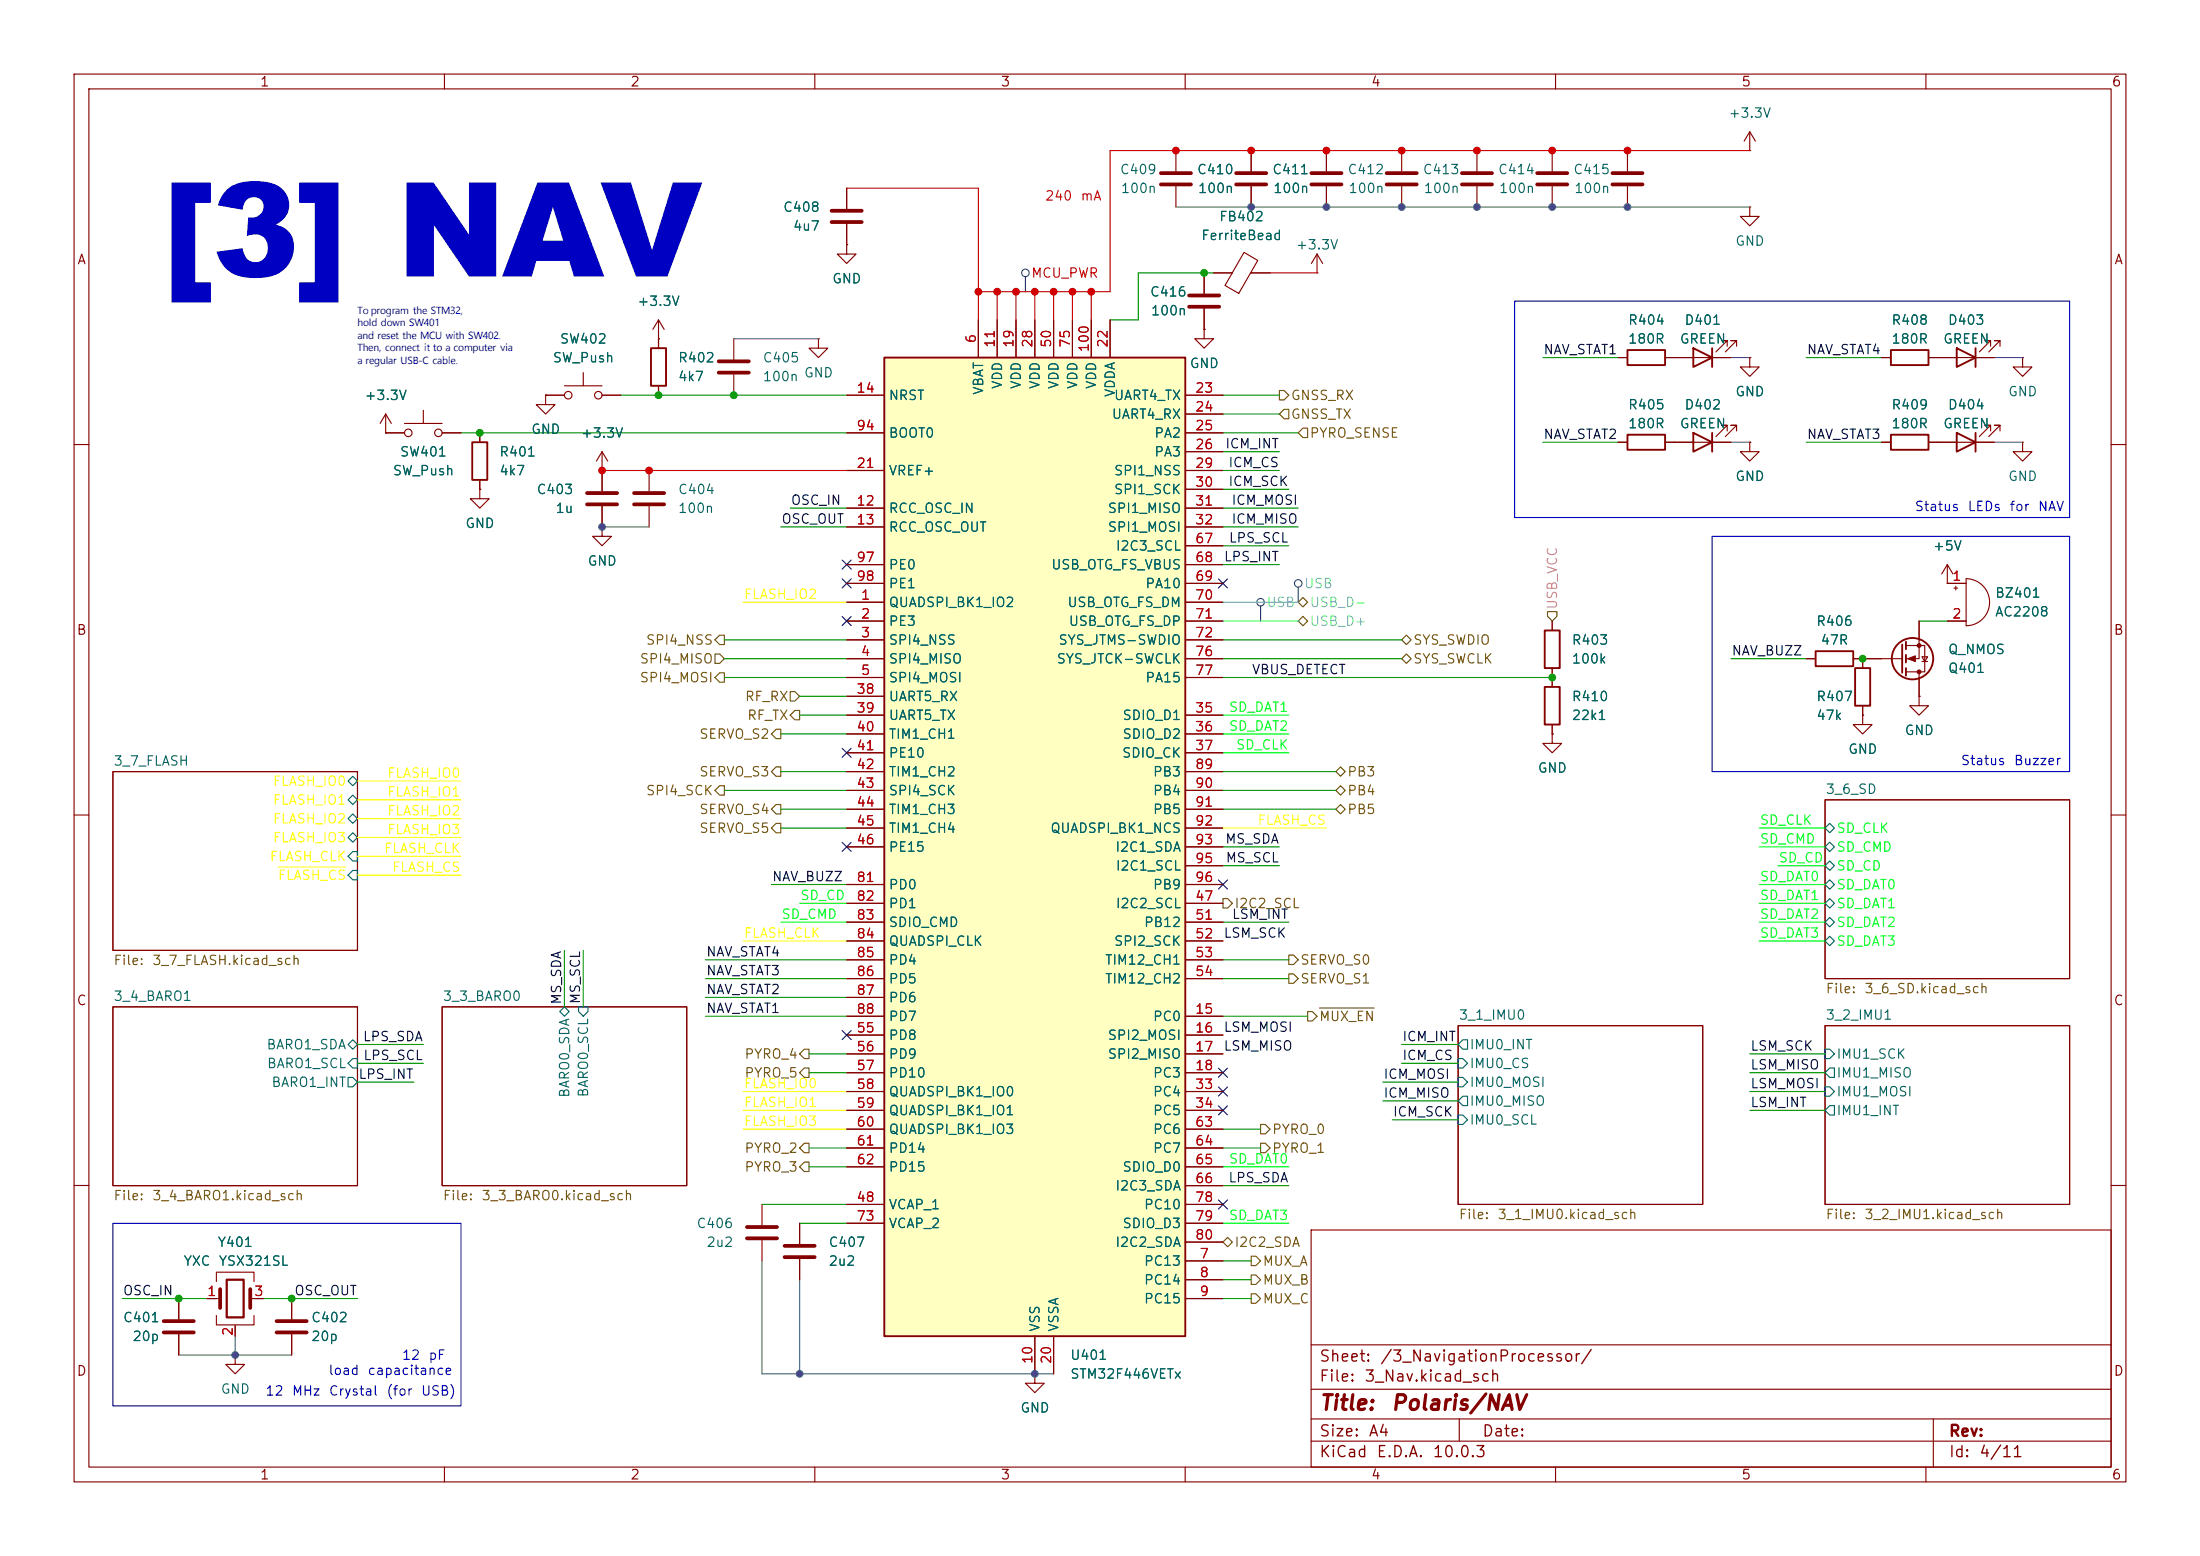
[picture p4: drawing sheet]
<svg xmlns="http://www.w3.org/2000/svg" width="297mm" height="210mm" viewBox="0 0 297 210" stroke-linecap="round" stroke-linejoin="round" font-family="sans-serif">
<g fill="none" stroke="#840000" stroke-width=".15">
<path d="M10 10h277v190h-277zM12 12h273v186h-273zM60 10v2M110 10v2M160 10v2M210 10v2M236.2 17.8l.8 1.3M236.2 17.8l-.7 1.3M236.2 17.8v2.5M260 10v2M114.3 33v1.3h-1.3l1.3 1.3 1.3-1.3h-1.3M114.3 33h.1"/>
<path d="M114.3 25.4v2.8M114.3 30.2v2.8M158.7 20.3v2.8M158.7 25.1v2.8M162.6 36.8v2.8M177.8 36.8h.1M177.8 34.3l.8 1.3M177.8 34.3l-.8 1.3M177.8 34.3v2.5M179.1 20.3v2.8M179.1 25.1v2.8M189.2 20.3v2.8"/>
<path d="M189.2 25.1v2.8M209.5 20.3v2.8M209.5 25.1v2.8M219.7 20.3v2.8M219.7 25.1v2.8M236.2 20.3h.1M236.2 27.9v1.3h-1.3l1.3 1.3 1.3-1.3h-1.3M236.2 27.9h.1M52.1 58.4h.1M52.1 58.4h2.5M52.1 55.9l-.8 1.3M52.1 55.9l.7 1.3"/>
<path d="M52.1 55.9v2.5M54.6 57.2h5.1M57.1 55.4v1.8M59.7 58.4h2.5M64.8 58.4v1.3M73.7 53.3v1.3h1.2l-1.2 1.3-1.3-1.3h1.3M73.7 53.3h.1M73.7 53.3h2.5M76.2 52.1h5.1M78.7 50.3v1.8M81.3 53.3h2.5M88.9 45.7h.1"/>
<path d="M88.9 43.2l-.8 1.3M88.9 43.2l.8 1.3M88.9 43.2v3.8M88.9 52.1v1.2M99.1 45.7v2.8M99.1 50.5v2.8M110.5 45.7v1.3h1.3l-1.3 1.3-1.3-1.3h1.3M110.5 45.7h.1M162.6 44.5v1.2h-1.3l1.3 1.3 1.2-1.3h-1.2M162.6 44.5h.1M162.6 41.7v2.8M218.4 59.7h1.3"/>
<path d="M218.4 48.3h1.3M224.8 59.7h8.9M224.8 48.3h8.9M233.2 58.2v-.8h-.8h.8l-1.6 1.5M233.2 46.7v-.7h-.8h.8l-1.6 1.5M234.4 58.2v-.8h-.7h.7l-1.5 1.5M234.4 46.7v-.7h-.7h.7l-1.5 1.5M236.2 59.7v1.3h1.3l-1.3 1.2-1.3-1.2h1.3M236.2 59.7h.1M254 59.7h1.3M254 48.3h1.3M260.3 59.7h8.9"/>
<path d="M260.3 48.3h8.9M268.7 58.2v-.8h-.7h.7l-1.5 1.5M268.7 46.7v-.7h-.7h.7l-1.5 1.5M270 58.2v-.8h-.8h.8l-1.5 1.5M270 46.7v-.7h-.8h.8l-1.5 1.5M273 59.7v1.3h1.3l-1.3 1.2-1.2-1.2h1.2M273 59.7h.1M273 48.3v1.2h1.3l-1.3 1.3-1.2-1.3h1.2M273 48.3h.1M10 60h2M64.8 66v1.3h1.2l-1.2 1.3-1.3-1.3h1.3M64.8 66h.1"/>
<path d="M64.8 64.8v1.2M81.3 63.5h.1M81.3 71.1v1.3h1.2l-1.2 1.3-1.3-1.3h1.3M81.3 71.1h.1M81.3 61l-.8 1.2M81.3 61l.7 1.2M81.3 61v5.3M81.3 68.3v2.8M87.6 63.5v2.8M87.6 68.3v2.8M262.9 78.7h.1M262.9 76.2l-.8 1.3"/>
<path d="M262.9 76.2l.8 1.3M262.9 76.2v2.5M285 60h2M209.5 83.8v1.3M209.5 90.2v2.5M209.5 97.8v1.3M243.8 88.9h1.3M250.2 88.9h1.3v1.3M251.5 96.5v1.3h1.2l-1.2 1.3-1.3-1.3h1.3M251.5 96.5h.1M251.5 95.3v1.2M259.1 94v1.3h1.2l-1.2 1.2-1.3-1.2h1.3"/>
<path d="M259.1 94h.1M10 110h2M15.2 104.1h33.1v24.2h-33.1zM246.4 108h33v24.1h-33zM285 110h2M15.2 135.9h33.1v24.1h-33.1zM59.7 135.9h33v24.1h-33zM196.8 138.4h33.1v24.2h-33.1zM246.4 138.4h33v24.2h-33zM10 160h2M27.9 175.3h1.8M29.2 173v-1.3h5.1v1.3"/>
<path d="M29.2 177.5v1.3h5.1v-1.3M31.7 178.8v1.5M33.8 175.3h1.8M102.9 162.6v2.8M102.9 167.4v2.8M107.9 165.1v2.8M107.9 169.9v2.8M177 166h108v32h-108zM285 160h2M60 198v2M110 198v2M139.7 185.4v1.3h1.3l-1.3 1.3-1.3-1.3h1.3"/>
<path d="M139.7 185.4h.1M160 198v2M177 194.5h108M177 191.5h108M177 187.5h108M177 181.5h108M197 191.5v3M210 198v2M260 198v2M261 191.5v6.5"/>
<circle cx="55.1" cy="58.4" r=".51"/>
<circle cx="59.2" cy="58.4" r=".51"/>
<circle cx="76.7" cy="53.3" r=".51"/>
<circle cx="80.8" cy="53.3" r=".51"/>
</g>
<g fill="none" stroke="#006464" stroke-width=".15">
<path d="M47 110.5l.6-.6 .7 .6-.7 .6zM47 105.4l.6-.6 .7 .6-.7 .6zM47 108l.6-.7 .7 .7-.7 .6zM47 113l.6-.6 .7 .6-.7 .7zM47.6 117.5h.7v1.2h-.7l-.6-.6zM47.6 114.9h.7v1.3h-.7l-.6-.6zM246.4 114.3l.6-.6 .6 .6-.6 .6zM246.4 116.8l.6-.6 .6 .6-.6 .7zM246.4 119.4l.6-.7 .6 .7-.6 .6zM247 111.1l.6 .7-.6 .6-.6-.6zM76.2 135.9l.6 .6-.6 .7-.6-.7zM78.1 135.9h1.3v.6l-.7 .7-.6-.7z"/>
<path d="M246.4 121.9l.6-.6 .6 .6-.6 .7zM246.4 124.5l.6-.7 .6 .7-.6 .6zM246.4 127l.6-.6 .6 .6-.6 .6zM47 141l.6-.7 .7 .7-.7 .6zM47 143.5l.6-.6h.7v1.2h-.7zM47 145.4h.6l.7 .7-.7 .6h-.6zM196.8 142.9h.7l.6 .6-.6 .6h-.7zM196.8 145.4h.7l.6 .7-.6 .6h-.7zM196.8 150.5h.7l.6 .6-.6 .7h-.7zM197.5 148h.6v1.2h-.6l-.7-.6zM197.5 140.3h.6v1.3h-.6l-.7-.6zM246.4 141.6h.6l.6 .6-.6 .7h-.6z"/>
<path d="M246.4 146.7h.6l.6 .6-.6 .7h-.6zM247 144.1h.6v1.3h-.6l-.6-.6zM247 149.2h.6v1.3h-.6l-.6-.6z"/>
</g>
<path d="M37.5 117h9.2" fill="none" stroke="#ff0" stroke-width=".15"/>
<g fill="none" stroke="#840000" stroke-width=".25">
<path d="M63.8 59.7h2v5.1h-2zM87.9 47h2v5.1h-2zM219.7 47.2h5.1v2.1h-5.1zM219.7 58.7h5.1v2h-5.1zM228.6 58.4l2.5 1.3-2.5 1.3zM228.6 47l2.5 1.3-2.5 1.2zM231.1 47v2.5M231.1 58.4v2.6M255.3 58.7h5v2h-5zM255.3 47.2h5v2.1h-5zM264.2 58.4l2.5 1.3-2.5 1.3zM264.2 47l2.5 1.3-2.5 1.2z"/>
<path d="M266.7 47v2.5M266.7 58.4v2.6M208.5 92.7h2.1v5.1h-2.1zM208.5 85.1h2.1v5.1h-2.1zM245.1 87.9h5.1v2h-5.1zM250.4 90.2h2.1v5.1h-2.1z"/>
</g>
<g fill="none" stroke="#840000" stroke-width=".51">
<path d="M112.3 28.4h4M112.3 30h4M156.7 23.4h4.1M156.7 24.9h4.1M160.5 39.9h4.1M177 23.4h4.1M177 24.9h4.1M187.2 23.4h4.1M187.2 24.9h4.1M207.5 23.4h4.1M207.5 24.9h4.1M217.7 23.4h4"/>
<path d="M217.7 24.9h4M97 48.8h4.1M97 50.3h4.1M160.5 41.4h4.1M79.2 66.5h4.1M79.2 68.1h4.1M85.6 66.5h4.1M85.6 68.1h4.1M29.7 174v2.5M33.8 174v2.5M100.8 165.6h4.1M100.8 167.1h4.1"/>
<path d="M105.9 168.1h4.1M105.9 169.7h4.1"/>
</g>
<path d="M30.6 172.7h2.3v5.1h-2.3z" fill="none" stroke="#840000" stroke-width=".3"/>
<path d="M119.4 48.3h40.6v132h-40.6z" fill="#ffffc2"/>
<g fill="none" stroke="#840000" stroke-width=".25">
<path d="M119.4 48.3h40.6v132h-40.6zM256.8 87v3.8M257.3 86.6v1M257.3 88.4v1M257.3 90.2v1"/>
<circle cx="258.2" cy="88.9" r="2.79"/>
</g>
<g fill="none" stroke="#840000" stroke-width=".15">
<path d="M114.3 33h.1M114.3 25.4v2.8M114.3 30.2v2.8M162.6 36.8v2.8M163.8 36.8h2.6M167.9 34.1l1.9 1.1-2.6 4.4-1.8-1.1zM168.9 36.8h2.5M168.9 20.3v2.8M168.9 25.1v2.8M179.1 20.3v2.8M179.1 25.1v2.8M199.4 20.3v2.8"/>
<path d="M199.4 25.1v2.8M52.1 58.4h.1M52.1 58.4h2.5M59.7 58.4h2.5M64.8 58.4v1.3M73.7 53.3h.1M73.7 53.3h2.5M81.3 53.3h2.5M88.9 45.7h.1M88.9 45.7v1.3M88.9 52.1v1.2M114.3 53.3h5.1"/>
<path d="M114.3 58.4h5.1M132.1 43.2v5.1M134.6 43.2v5.1M137.2 43.2v5.1M139.7 43.2v5.1M142.2 43.2v5.1M144.8 43.2v5.1M147.3 43.2v5.1M149.9 43.2v5.1M160 53.3h5.1M160 55.9h5.1M160 58.4h5.1"/>
<path d="M162.6 44.5h.1M162.6 41.7v2.8M218.4 59.7h1.3M218.4 48.3h1.3M224.8 59.7h3.8M224.8 48.3h3.8M231.1 59.7h2.6M231.1 48.3h2.6M236.2 48.3v1.2h1.3l-1.3 1.3-1.3-1.3h1.3M236.2 48.3h.1M236.2 59.7h.1M254 59.7h1.3"/>
<path d="M254 48.3h1.3M260.3 59.7h3.9M260.3 48.3h3.9M266.7 59.7h2.5M266.7 48.3h2.5M64.8 66h.1M64.8 64.8v1.2M81.3 63.5h.1M81.3 71.1h.1M81.3 63.5v2.8M81.3 68.3v2.8M114.3 68.6h5.1"/>
<path d="M114.3 71.1h5.1M114.3 63.5h5.1M114.3 76.2h5.1M114.3 78.7h5.1M160 68.6h5.1M160 71.1h5.1M160 63.5h5.1M160 61h5.1M160 66h5.1M160 73.7h5.1M160 76.2h5.1M160 78.7h5.1"/>
<path d="M262.9 78.7h.1M262.9 78.7h2.5M263.8 79.4h.5M264 79.1v.5M265.4 78.1a3.2 3.2 0 0 1 3.2 3.2 3.2 3.2 0 0 1-3.2 3.2zM114.3 81.3h5.1M114.3 83.8h5.1M114.3 86.4h5.1M114.3 88.9h5.1M114.3 91.4h5.1M114.3 96.5h5.1M114.3 99.1h5.1"/>
<path d="M114.3 94h5.1M160 81.3h5.1M160 83.8h5.1M160 86.4h5.1M160 88.9h5.1M160 91.4h5.1M160 96.5h5.1M160 99.1h5.1M209.5 99.1v1.2h1.3l-1.3 1.3-1.2-1.3h1.2M209.5 99.1h.1M209.5 83.8v1.3M209.5 90.2v2.5"/>
<path d="M209.5 97.8v1.3M243.8 88.9h1.3M250.2 88.9h6.6M251.5 96.5h.1M251.5 88.9v1.3M251.5 95.3v1.2M257.3 87.1h2.5v3.6h-2.5M259.1 83.8v5.1h-1.8M259.1 94h.1M259.1 90.7v3.3M259.5 88.6h.7l-.4 .7zM259.5 89.3h.7"/>
<path d="M262.9 83.8h2.5M114.3 101.6h5.1M114.3 104.1h5.1M114.3 106.7h5.1M114.3 109.2h5.1M114.3 111.8h5.1M114.3 114.3h5.1M114.3 119.4h5.1M160 101.6h5.1M160 104.1h5.1M160 106.7h5.1M160 109.2h5.1"/>
<path d="M160 111.8h5.1M160 114.3h5.1M160 119.4h5.1M160 116.8h5.1M114.3 137.2h5.1M114.3 139.7h5.1M114.3 121.9h5.1M114.3 124.5h5.1M114.3 127h5.1M114.3 129.5h5.1M114.3 132.1h5.1M114.3 134.6h5.1"/>
<path d="M160 137.2h5.1M160 139.7h5.1M160 121.9h5.1M160 124.5h5.1M160 127h5.1M160 129.5h5.1M160 132.1h5.1M114.3 142.2h5.1M114.3 144.8h5.1M114.3 147.3h5.1M114.3 149.9h5.1M114.3 152.4h5.1"/>
<path d="M114.3 154.9h5.1M114.3 157.5h5.1M160 142.2h5.1M160 144.8h5.1M160 147.3h5.1M160 149.9h5.1M160 152.4h5.1M160 154.9h5.1M160 157.5h5.1M24.1 175.3v2.8M27.9 175.3h1.3M31.7 179.1v1.2"/>
<path d="M34.3 175.3h1.3M39.4 175.3v2.8M107.9 165.1v2.8M107.9 169.9v2.8M114.3 162.6h5.1M114.3 165.1h5.1M160 170.2h5.1M160 172.7h5.1M160 175.3h5.1M160 162.6h5.1M160 160h5.1M160 165.1h5.1"/>
<path d="M160 167.6h5.1M24.1 180.1v2.8M31.7 182.9v1.3h1.3l-1.3 1.2-1.2-1.2h1.2M31.7 182.9h.1M39.4 180.1v2.8M139.7 185.4h.1M139.7 180.3v5.1M142.2 180.3v5.1"/>
</g>
<path d="M166.9 23.4h4M166.9 24.9h4M197.4 23.4h4M197.4 24.9h4M22.1 178.3h4.1M22.1 179.8h4.1M37.3 178.3h4.1M37.3 179.8h4.1" fill="none" stroke="#840000" stroke-width=".51"/>
<g fill="#840000" stroke="#840000" stroke-width=".15">
<path d="M257.6 88.9l1-.4v.8z"/>
<circle cx="259.1" cy="90.7" r=".25"/>
<circle cx="259.1" cy="87.1" r=".25"/>
</g>
<g fill="none" stroke="#484848" stroke-width=".15">
<path d="M138.4 37.3v2.1M175.3 79.2v2.1M170.2 81.8v2"/>
<circle cx="138.4" cy="36.8" r=".51"/>
<circle cx="175.3" cy="78.7" r=".51"/>
<circle cx="170.2" cy="81.3" r=".51"/>
</g>
<g fill="none" stroke="#725600" stroke-width=".15">
<path d="M172.7 52.7h.7l.6 .6-.6 .7h-.7zM173.4 55.2h.6v1.3h-.6l-.7-.6zM175.3 58.4l.6-.6h.6v1.3h-.6zM96.5 88.3h.7l.6 .6-.6 .6h-.7zM97.2 90.8h.6v1.3h-.6l-.7-.7zM97.2 85.7h.6v1.3h-.6l-.7-.6zM104.8 98.4h.6v1.3h-.6l-.7-.6zM106.7 93.3h.6l.6 .7-.6 .6h-.6zM107.3 95.9h.6v1.3h-.6l-.6-.7zM175.3 81.3l.6-.7 .6 .7-.6 .6zM175.3 83.8l.6-.6 .6 .6-.6 .7zM189.2 88.9l.7-.6 .6 .6-.6 .6z"/>
<path d="M189.2 86.4l.7-.7 .6 .7-.6 .6zM208.9 82.6h1.3v.6l-.7 .6-.6-.6zM97.2 106h.6v1.3h-.6l-.7-.6zM104.8 103.5h.6v1.3h-.6l-.7-.7zM104.8 108.6h.6v1.3h-.6l-.7-.7zM104.8 111.1h.6v1.3h-.6l-.7-.6zM180.3 106.7l.7-.7 .6 .7-.6 .6zM180.3 104.1l.7-.6 .6 .6-.6 .7zM181 108.6l.6 .6-.6 .7-.7-.7zM165.1 121.3h.6l.7 .6-.7 .7h-.6zM174 128.9h.6l.7 .6-.7 .7h-.6zM174 131.4h.6l.7 .7-.7 .6h-.6z"/>
<path d="M176.5 136.5h.7l.6 .7-.6 .6h-.7zM178.1 136.1h7.4M107.9 144.8l.7-.7h.6v1.3h-.6zM107.9 157.5l.7-.7h.6v1.3h-.6zM108.6 154.3h.6v1.3h-.6l-.7-.7zM108.6 141.6h.6v1.3h-.6l-.7-.7zM170.2 154.3h.6l.6 .6-.6 .7h-.6zM170.2 151.8h.6l.6 .6-.6 .6h-.6zM165.1 167.6l.6-.6 .7 .6-.7 .7zM168.9 169.5h.6l.7 .7-.7 .6h-.6zM168.9 174.6h.6l.7 .7-.7 .6h-.6zM168.9 172.1h.6l.7 .6-.7 .7h-.6z"/>
</g>
<g fill="none" stroke="#009600" stroke-width=".15">
<path d="M163.8 36.8h-10.1v6.4h-3.8M62.2 58.4h52.1M83.8 53.3h30.5M165.1 53.3h7.6M165.1 58.4h10.2M165.1 55.9h7.6M208.3 48.3h10.1M208.3 59.7h10.1M243.8 48.3h10.2M243.8 59.7h10.2M105.4 71.1h8.9M106.7 68.6h7.6"/>
<path d="M165.1 71.1h10.2M165.1 68.6h10.2M165.1 73.7h8.9M165.1 63.5h7.6M165.1 61h7.6M165.1 66h8.9M165.1 76.2h7.6M97.8 88.9h16.5M97.8 91.4h16.5M97.8 86.4h16.5M105.4 99.1h8.9M107.9 94h6.4"/>
<path d="M107.9 96.5h6.4M165.1 88.9h24.1M165.1 91.4h44.4M165.1 86.4h24.1M233.7 88.9h10.1M259.1 83.8h3.8M97.8 106.7h16.5M104.1 119.4h10.2M105.4 111.8h8.9M105.4 104.1h8.9M105.4 109.2h8.9M165.1 114.3h7.6"/>
<path d="M165.1 116.8h7.6M165.1 104.1h15.2M165.1 106.7h15.2M165.1 109.2h15.2M76.2 128.3v7.6M78.7 128.3v7.6M95.2 137.2h19.1M95.2 132.1h19.1M95.2 134.6h19.1M95.2 129.5h19.1M165.1 124.5h8.9M165.1 137.2h11.4"/>
<path d="M165.1 132.1h8.9M165.1 129.5h8.9M48.3 146.1h7.6M48.3 143.5h8.8M48.3 141h8.8M109.2 154.9h5.1M109.2 157.5h5.1M109.2 144.8h5.1M109.2 142.2h5.1M165.1 154.9h5.1M165.1 152.4h5.1M186.7 146.1h10.1"/>
<path d="M186.7 148.6h10.1M188 151.1h8.8M189.2 143.5h7.6M189.2 141h7.6M236.2 144.8h10.2M236.2 147.3h10.2M236.2 142.2h10.2M236.2 149.9h10.2M16.5 175.3h11.4M35.6 175.3h12.7M102.9 162.6h11.4M107.9 165.1h6.4"/>
<path d="M165.1 175.3h3.8M165.1 160h8.9M165.1 172.7h3.8M165.1 170.2h3.8"/>
</g>
<path d="M100.3 81.3h14M48.3 105.4h13.9M48.3 110.5h13.9M48.3 115.6h13.9M48.3 113h13.9M48.3 108h13.9M48.3 118.1h13.9M165.1 111.8h14M100.3 127h14M100.3 152.4h14M100.3 147.3h14M100.3 149.9h14" fill="none" stroke="#ff0" stroke-width=".15"/>
<path d="M158.7 27.9h77.5M99.1 45.7h11.4M233.7 59.7h2.5M233.7 48.3h2.5M269.2 59.7h3.8M269.2 48.3h3.8M81.3 71.1h6.3M102.9 170.2v15.2h39.3M107.9 172.7v12.7M24.1 182.9h15.3M31.7 180.3v2.6" fill="none" stroke="#595959" stroke-width=".15"/>
<path d="M114.3 25.4h17.8v17.8M134.6 39.4v3.8M137.2 39.4v3.8M139.7 39.4v3.8M142.2 39.4v3.8M144.8 39.4v3.8M147.3 39.4v3.8M171.4 36.8h6.4M236.2 20.3h-86.3v19.1h-17.8M81.3 63.5h33" fill="none" stroke="#f00" stroke-width=".15"/>
<g fill="none" stroke="#0f0" stroke-width=".15">
<path d="M165.1 99.1h8.9M165.1 96.5h8.9M165.1 101.6h8.9M237.5 111.8h8.9M237.5 114.3h8.9M237.5 119.4h8.9M240 116.8h6.4M105.4 124.5h8.9M107.9 121.9h6.4M237.5 121.9h8.9M237.5 124.5h8.9M237.5 127h8.9"/>
<path d="M165.1 157.5h8.9M165.1 165.1h8.9"/>
</g>
<path d="M165.1 81.3h10.2M165.1 83.8h10.2" fill="none" stroke="#0ff" stroke-width=".15"/>
<g fill="none" stroke="#000084" stroke-width=".15">
<path d="M113.7 75.6l1.2 1.2M113.7 78.1l1.2 1.2M114.9 75.6l-1.2 1.2M114.9 78.1l-1.2 1.2M164.5 78.1l1.2 1.2M165.7 78.1l-1.2 1.2M113.7 83.2l1.2 1.2M114.9 83.2l-1.2 1.2M113.7 113.7l1.2 1.2M113.7 101l1.2 1.2M114.9 113.7l-1.2 1.2M114.9 101l-1.2 1.2"/>
<path d="M164.5 118.8l1.2 1.2M165.7 118.8l-1.2 1.2M113.7 139.1l1.2 1.2M114.9 139.1l-1.2 1.2M164.5 149.3l1.2 1.2M164.5 144.2l1.2 1.2M164.5 146.7l1.2 1.2M165.7 149.3l-1.2 1.2M165.7 144.2l-1.2 1.2M165.7 146.7l-1.2 1.2M164.5 162l1.2 1.2M165.7 162l-1.2 1.2"/>
</g>
<path d="M204.5 40.6h74.9v29.3h-74.9zM231.1 72.4h48.3v31.7h-48.3zM15.2 165.1h47v24.6h-47z" fill="none" stroke="#0000c2" stroke-width=".15"/>
<g fill="#009600" stroke="#009600" stroke-width=".14">
<circle cx="251.5" cy="88.9" r=".46"/>
<circle cx="162.6" cy="36.8" r=".46"/>
<circle cx="209.5" cy="91.4" r=".46"/>
<circle cx="24.1" cy="175.3" r=".46"/>
<circle cx="39.4" cy="175.3" r=".46"/>
<circle cx="88.9" cy="53.3" r=".46"/>
<circle cx="64.8" cy="58.4" r=".46"/>
<circle cx="99.1" cy="53.3" r=".46"/>
</g>
<g fill="#f00" stroke="#f00" stroke-width=".14">
<circle cx="158.7" cy="20.3" r=".46"/>
<circle cx="179.1" cy="20.3" r=".46"/>
<circle cx="168.9" cy="20.3" r=".46"/>
<circle cx="147.3" cy="39.4" r=".46"/>
<circle cx="199.4" cy="20.3" r=".46"/>
<circle cx="189.2" cy="20.3" r=".46"/>
<circle cx="134.6" cy="39.4" r=".46"/>
<circle cx="132.1" cy="39.4" r=".46"/>
<circle cx="209.5" cy="20.3" r=".46"/>
<circle cx="219.7" cy="20.3" r=".46"/>
<circle cx="144.8" cy="39.4" r=".46"/>
<circle cx="139.7" cy="39.4" r=".46"/>
<circle cx="142.2" cy="39.4" r=".46"/>
<circle cx="137.2" cy="39.4" r=".46"/>
<circle cx="87.6" cy="63.5" r=".46"/>
<circle cx="81.3" cy="63.5" r=".46"/>
</g>
<g fill="#595959" stroke="#595959" stroke-width=".14">
<circle cx="179.1" cy="27.9" r=".46"/>
<circle cx="189.2" cy="27.9" r=".46"/>
<circle cx="168.9" cy="27.9" r=".46"/>
<circle cx="199.4" cy="27.9" r=".46"/>
<circle cx="219.7" cy="27.9" r=".46"/>
<circle cx="209.5" cy="27.9" r=".46"/>
<circle cx="107.9" cy="185.4" r=".46"/>
<circle cx="31.7" cy="182.9" r=".46"/>
<circle cx="139.7" cy="185.4" r=".46"/>
<circle cx="81.3" cy="71.1" r=".46"/>
</g>
<text font-size="17.7" fill="#0000c2" x="22" y="37.3">[3] NAV</text>
<g font-size="2" fill="#840000">
<text x="178" y="190.8">Title:</text>
<text x="187.7" y="190.8">Polaris/NAV</text>
</g>
<g font-size="1.5" fill="#840000">
<text x="178" y="184.2">Sheet:</text>
<text x="186.2" y="184.2">/3_NavigationProcessor/</text>
<text x="178" y="186.9">File:</text>
<text x="184.1" y="186.9">3_Nav.kicad_sch</text>
<text x="178" y="197.1">KiCad</text>
<text x="178" y="194.3">Size:</text>
<text x="184.7" y="194.3">A4</text>
<text x="185.7" y="197.1">E.D.A.</text>
<text x="193.3" y="197.1">10.0.3</text>
<text x="200" y="194.3">Date:</text>
<text x="263" y="194.3">Rev:</text>
<text x="263" y="197.1">Id:</text>
<text x="267.1" y="197.1">4/11</text>
</g>
<g font-size="1.4" fill="#0000c2">
<text x="48.3" y="42.4">To program the STM32,</text>
<text x="48.3" y="44">hold down SW401</text>
<text x="48.3" y="45.7">and reset the MCU with SW402.</text>
<text x="48.3" y="47.4">Then, connect it to a computer via</text>
<text x="48.3" y="49.1">a regular USB-C cable.</text>
</g>
<g font-size="1.3" fill="#840000">
<text x="35" y="12">1</text>
<text x="85" y="12">2</text>
<text x="135" y="12">3</text>
<text x="185" y="12">4</text>
<text x="235" y="12">5</text>
<text x="285" y="12">6</text>
<text x="10.3" y="36">A</text>
<text x="285.3" y="36">A</text>
<text x="10.3" y="86">B</text>
<text x="285.3" y="86">B</text>
<text x="10.3" y="136">C</text>
<text x="285.3" y="136">C</text>
<text x="10.3" y="186">D</text>
<text x="285.3" y="186">D</text>
<text x="35" y="200">1</text>
<text x="85" y="200">2</text>
<text x="135" y="200">3</text>
<text x="185" y="200">4</text>
<text x="235" y="200">5</text>
<text x="285" y="200">6</text>
</g>
<g font-size="1.3" fill="#006464">
<text x="233.3" y="16.2">+3.3V</text>
<text x="151.1" y="23.8">C409</text>
<text x="161.5" y="23.8">C410</text>
<text x="171.7" y="23.8">C411</text>
<text x="181.8" y="23.8">C412</text>
<text x="192" y="23.8">C413</text>
<text x="202.2" y="23.8">C414</text>
<text x="212.3" y="23.8">C415</text>
<text x="105.6" y="28.9">C408</text>
<text x="151.2" y="26.4">100n</text>
<text x="161.6" y="26.4">100n</text>
<text x="171.8" y="26.4">100n</text>
<text x="182" y="26.4">100n</text>
<text x="192.1" y="26.4">100n</text>
<text x="202.3" y="26.4">100n</text>
<text x="212.4" y="26.4">100n</text>
<text x="107" y="31.5">4u7</text>
<text x="162.1" y="32.7">FerriteBead</text>
<text x="164.5" y="30.2">FB402</text>
<text x="174.9" y="34">+3.3V</text>
<text x="234.2" y="33.5">GND</text>
<text x="86" y="41.6">+3.3V</text>
<text x="112.3" y="38.6">GND</text>
<text x="155.2" y="40.3">C416</text>
<text x="75.5" y="46.7">SW402</text>
<text x="155.3" y="42.9">100n</text>
<text x="219.7" y="44.2">R404</text>
<text x="219.7" y="46.7">180R</text>
<text x="226.7" y="46.7">GREEN</text>
<text x="227.3" y="44.2">D401</text>
<text x="255.3" y="44.2">R408</text>
<text x="255.3" y="46.7">180R</text>
<text x="262.2" y="46.7">GREEN</text>
<text x="262.9" y="44.2">D403</text>
<text x="74.5" y="49.2">SW_Push</text>
<text x="91.4" y="49.2">R402</text>
<text x="91.4" y="51.8">4k7</text>
<text x="102.9" y="49.2">C405</text>
<text x="102.9" y="51.8">100n</text>
<text x="108.5" y="51.3">GND</text>
<text x="133.1" y="53.4" transform="rotate(-90 133.1 53.4)">VBAT</text>
<text x="135.6" y="52.6" transform="rotate(-90 135.6 52.6)">VDD</text>
<text x="138.1" y="52.6" transform="rotate(-90 138.1 52.6)">VDD</text>
<text x="140.7" y="52.6" transform="rotate(-90 140.7 52.6)">VDD</text>
<text x="143.2" y="52.6" transform="rotate(-90 143.2 52.6)">VDD</text>
<text x="145.8" y="52.6" transform="rotate(-90 145.8 52.6)">VDD</text>
<text x="148.3" y="52.6" transform="rotate(-90 148.3 52.6)">VDD</text>
<text x="150.8" y="53.7" transform="rotate(-90 150.8 53.7)">VDDA</text>
<text x="160.5" y="50">GND</text>
<text x="234.2" y="53.8">GND</text>
<text x="271" y="53.8">GND</text>
<text x="49.1" y="54.3">+3.3V</text>
<text x="71.6" y="58.9">GND</text>
<text x="78.3" y="59.4">+3.3V</text>
<text x="119.9" y="54.3">NRST</text>
<text x="119.9" y="59.4">BOOT0</text>
<text x="150" y="56.9">UART4_RX</text>
<text x="150.3" y="54.3">UART4_TX</text>
<text x="155.7" y="59.4">PA2</text>
<text x="219.7" y="55.6">R405</text>
<text x="219.7" y="58.1">180R</text>
<text x="226.7" y="58.1">GREEN</text>
<text x="227.3" y="55.6">D402</text>
<text x="255.3" y="55.6">R409</text>
<text x="255.3" y="58.1">180R</text>
<text x="262.2" y="58.1">GREEN</text>
<text x="262.9" y="55.6">D404</text>
<text x="52.9" y="64.5">SW_Push</text>
<text x="53.9" y="61.9">SW401</text>
<text x="67.3" y="61.9">R401</text>
<text x="67.3" y="64.5">4k7</text>
<text x="119.9" y="64.5">VREF+</text>
<text x="150.3" y="64.5">SPI1_NSS</text>
<text x="155.7" y="61.9">PA3</text>
<text x="234.2" y="65.2">GND</text>
<text x="271" y="65.2">GND</text>
<text x="62.7" y="71.6">GND</text>
<text x="72.4" y="67">C403</text>
<text x="74.9" y="69.6">1u</text>
<text x="91.4" y="67">C404</text>
<text x="91.4" y="69.6">100n</text>
<text x="119.9" y="69.6">RCC_OSC_IN</text>
<text x="149.5" y="69.6">SPI1_MISO</text>
<text x="150.3" y="67">SPI1_SCK</text>
<text x="79.2" y="76.7">GND</text>
<text x="119.9" y="72.1">RCC_OSC_OUT</text>
<text x="119.9" y="77.2">PE0</text>
<text x="141.8" y="77.2">USB_OTG_FS_VBUS</text>
<text x="149.5" y="72.1">SPI1_MOSI</text>
<text x="150.5" y="74.6">I2C3_SCL</text>
<text x="260.9" y="74.6">+5V</text>
<text x="119.9" y="82.3">QUADSPI_BK1_IO2</text>
<text x="119.9" y="79.7">PE1</text>
<text x="144" y="82.3">USB_OTG_FS_DM</text>
<text x="154.5" y="79.7">PA10</text>
<text x="269.2" y="81">BZ401</text>
<text x="269.2" y="83.5">AC2208</text>
<text x="119.9" y="84.8">PE3</text>
<text x="119.9" y="87.3">SPI4_NSS</text>
<text x="119.9" y="89.9">SPI4_MISO</text>
<text x="142.6" y="89.9">SYS_JTCK-SWCLK</text>
<text x="142.8" y="87.3">SYS_JTMS-SWDIO</text>
<text x="144.2" y="84.8">USB_OTG_FS_DP</text>
<text x="212.1" y="87.3">R403</text>
<text x="212.1" y="89.9">100k</text>
<text x="245.1" y="84.8">R406</text>
<text x="245.7" y="87.3">47R</text>
<text x="262.9" y="88.6">Q_NMOS</text>
<text x="119.9" y="92.4">SPI4_MOSI</text>
<text x="119.9" y="95">UART5_RX</text>
<text x="154.5" y="92.4">PA15</text>
<text x="212.1" y="95">R410</text>
<text x="245.1" y="95">R407</text>
<text x="262.9" y="91.1">Q401</text>
<text x="119.9" y="97.5">UART5_TX</text>
<text x="119.9" y="100">TIM1_CH1</text>
<text x="151.4" y="97.5">SDIO_D1</text>
<text x="151.4" y="100">SDIO_D2</text>
<text x="212.1" y="97.5">22k1</text>
<text x="245.1" y="97.5">47k</text>
<text x="257" y="99.5">GND</text>
<text x="15.2" y="103.7">3_7_FLASH</text>
<text x="119.9" y="102.6">PE10</text>
<text x="119.9" y="105.1">TIM1_CH2</text>
<text x="119.9" y="107.7">SPI4_SCK</text>
<text x="151.4" y="102.6">SDIO_CK</text>
<text x="155.6" y="105.1">PB3</text>
<text x="155.6" y="107.7">PB4</text>
<text x="207.5" y="104.6">GND</text>
<text x="246.4" y="107.5">3_6_SD</text>
<text x="249.4" y="102.1">GND</text>
<text x="119.9" y="110.2">TIM1_CH3</text>
<text x="119.9" y="112.7">TIM1_CH4</text>
<text x="141.7" y="112.7">QUADSPI_BK1_NCS</text>
<text x="155.6" y="110.2">PB5</text>
<text x="119.9" y="115.3">PE15</text>
<text x="150.5" y="115.3">I2C1_SDA</text>
<text x="150.5" y="117.8">I2C1_SCL</text>
<text x="119.9" y="120.4">PD0</text>
<text x="119.9" y="122.9">PD1</text>
<text x="119.9" y="125.4">SDIO_CMD</text>
<text x="150.5" y="122.9">I2C2_SCL</text>
<text x="154.3" y="125.4">PB12</text>
<text x="155.6" y="120.4">PB9</text>
<text x="119.9" y="128">QUADSPI_CLK</text>
<text x="119.9" y="130.5">PD4</text>
<text x="149.1" y="130.5">TIM12_CH1</text>
<text x="150.3" y="128">SPI2_SCK</text>
<text x="15.2" y="135.4">3_4_BARO1</text>
<text x="59.7" y="135.4">3_3_BARO0</text>
<text x="119.9" y="133.1">PD5</text>
<text x="119.9" y="135.6">PD6</text>
<text x="149.1" y="133.1">TIM12_CH2</text>
<text x="196.8" y="137.9">3_1_IMU0</text>
<text x="246.4" y="137.9">3_2_IMU1</text>
<text x="35.9" y="141.9">BARO1_SDA</text>
<text x="119.9" y="140.7">PD8</text>
<text x="119.9" y="143.2">PD9</text>
<text x="119.9" y="138.1">PD7</text>
<text x="149.5" y="140.7">SPI2_MOSI</text>
<text x="149.5" y="143.2">SPI2_MISO</text>
<text x="155.6" y="138.1">PC0</text>
<text x="198.3" y="141.9">IMU0_INT</text>
<text x="247.8" y="143.2">IMU1_SCK</text>
<text x="36" y="144.5">BARO1_SCL</text>
<text x="36.6" y="147">BARO1_INT</text>
<text x="77.2" y="148.3" transform="rotate(-90 77.2 148.3)">BARO0_SDA</text>
<text x="79.7" y="148.2" transform="rotate(-90 79.7 148.2)">BARO0_SCL</text>
<text x="119.9" y="145.8">PD10</text>
<text x="119.9" y="148.3">QUADSPI_BK1_IO0</text>
<text x="155.6" y="145.8">PC3</text>
<text x="155.6" y="148.3">PC4</text>
<text x="198.3" y="144.5">IMU0_CS</text>
<text x="198.3" y="147">IMU0_MOSI</text>
<text x="198.3" y="149.6">IMU0_MISO</text>
<text x="247.8" y="145.8">IMU1_MISO</text>
<text x="247.8" y="148.3">IMU1_MOSI</text>
<text x="119.9" y="150.8">QUADSPI_BK1_IO1</text>
<text x="119.9" y="153.4">QUADSPI_BK1_IO3</text>
<text x="119.9" y="155.9">PD14</text>
<text x="155.6" y="150.8">PC5</text>
<text x="155.6" y="153.4">PC6</text>
<text x="155.6" y="155.9">PC7</text>
<text x="198.3" y="152.1">IMU0_SCL</text>
<text x="247.8" y="150.8">IMU1_INT</text>
<text x="119.9" y="158.5">PD15</text>
<text x="150.5" y="161">I2C3_SDA</text>
<text x="151.4" y="158.5">SDIO_D0</text>
<text x="93.9" y="166.1">C406</text>
<text x="119.9" y="163.5">VCAP_1</text>
<text x="119.9" y="166.1">VCAP_2</text>
<text x="151.4" y="166.1">SDIO_D3</text>
<text x="154.3" y="163.5">PC10</text>
<text x="24.7" y="171.2">YXC</text>
<text x="29.3" y="168.6">Y401</text>
<text x="29.4" y="171.2">YSX321SL</text>
<text x="95.3" y="168.6">2u2</text>
<text x="111.8" y="168.6">C407</text>
<text x="111.8" y="171.2">2u2</text>
<text x="150.5" y="168.6">I2C2_SDA</text>
<text x="154.3" y="171.2">PC13</text>
<text x="154.3" y="173.7">PC14</text>
<text x="16.5" y="178.8">C401</text>
<text x="41.9" y="178.8">C402</text>
<text x="140.7" y="179.8" transform="rotate(-90 140.7 179.8)">VSS</text>
<text x="143.2" y="179.8" transform="rotate(-90 143.2 179.8)">VSSA</text>
<text x="154.3" y="176.2">PC15</text>
<text x="17.8" y="181.3">20p</text>
<text x="41.9" y="181.3">20p</text>
<text x="144.4" y="183.9">U401</text>
<text x="29.7" y="188.4">GND</text>
<text x="137.7" y="191">GND</text>
<text x="144.4" y="186.4">STM32F446VETx</text>
</g>
<g font-size="1.3" fill="#f00">
<text x="141" y="27.4">240</text>
<text x="145.8" y="27.4">mA</text>
<text x="139.1" y="37.8">MCU_PWR</text>
</g>
<g font-size="1.3" fill="#a90000">
<text x="132.1" y="46.4" transform="rotate(-90 132.1 46.4)">6</text>
<text x="134.6" y="47" transform="rotate(-90 134.6 47)">11</text>
<text x="137.1" y="47" transform="rotate(-90 137.1 47)">19</text>
<text x="139.7" y="47" transform="rotate(-90 139.7 47)">28</text>
<text x="142.2" y="47" transform="rotate(-90 142.2 47)">50</text>
<text x="144.8" y="47" transform="rotate(-90 144.8 47)">75</text>
<text x="147.3" y="47.6" transform="rotate(-90 147.3 47.6)">100</text>
<text x="149.8" y="47" transform="rotate(-90 149.8 47)">22</text>
<text x="115.5" y="53.3">14</text>
<text x="161.2" y="53.3">23</text>
<text x="115.5" y="58.4">94</text>
<text x="161.2" y="55.9">24</text>
<text x="161.2" y="58.4">25</text>
<text x="115.5" y="63.5">21</text>
<text x="161.2" y="60.9">26</text>
<text x="161.2" y="63.5">29</text>
<text x="115.5" y="68.6">12</text>
<text x="115.5" y="71.1">13</text>
<text x="161.2" y="66">30</text>
<text x="161.2" y="68.6">31</text>
<text x="161.2" y="71.1">32</text>
<text x="115.5" y="76.2">97</text>
<text x="161.2" y="73.6">67</text>
<text x="161.2" y="76.2">68</text>
<text x="115.5" y="78.7">98</text>
<text x="116.1" y="81.3">1</text>
<text x="116.1" y="83.8">2</text>
<text x="161.2" y="78.7">69</text>
<text x="161.2" y="81.3">70</text>
<text x="161.2" y="83.8">71</text>
<text x="263.5" y="78.7">1</text>
<text x="263.5" y="83.8">2</text>
<text x="116.1" y="86.3">3</text>
<text x="116.1" y="88.9">4</text>
<text x="161.2" y="86.3">72</text>
<text x="161.2" y="88.9">76</text>
<text x="115.5" y="94">38</text>
<text x="116.1" y="91.4">5</text>
<text x="161.2" y="91.4">77</text>
<text x="115.5" y="96.5">39</text>
<text x="115.5" y="99">40</text>
<text x="115.5" y="101.6">41</text>
<text x="161.2" y="96.5">35</text>
<text x="161.2" y="99">36</text>
<text x="161.2" y="101.6">37</text>
<text x="115.5" y="104.1">42</text>
<text x="115.5" y="106.7">43</text>
<text x="161.2" y="104.1">89</text>
<text x="161.2" y="106.7">90</text>
<text x="115.5" y="109.2">44</text>
<text x="115.5" y="111.7">45</text>
<text x="161.2" y="109.2">91</text>
<text x="161.2" y="111.7">92</text>
<text x="115.5" y="114.3">46</text>
<text x="115.5" y="119.4">81</text>
<text x="161.2" y="114.3">93</text>
<text x="161.2" y="116.8">95</text>
<text x="161.2" y="119.4">96</text>
<text x="115.5" y="121.9">82</text>
<text x="115.5" y="124.4">83</text>
<text x="161.2" y="121.9">47</text>
<text x="161.2" y="124.4">51</text>
<text x="115.5" y="127">84</text>
<text x="115.5" y="129.5">85</text>
<text x="161.2" y="127">52</text>
<text x="161.2" y="129.5">53</text>
<text x="115.5" y="132.1">86</text>
<text x="115.5" y="134.6">87</text>
<text x="115.5" y="137.1">88</text>
<text x="161.2" y="137.1">15</text>
<text x="161.2" y="132.1">54</text>
<text x="115.5" y="139.7">55</text>
<text x="115.5" y="142.2">56</text>
<text x="161.2" y="139.7">16</text>
<text x="161.2" y="142.2">17</text>
<text x="115.5" y="144.8">57</text>
<text x="115.5" y="147.3">58</text>
<text x="115.5" y="149.8">59</text>
<text x="161.2" y="144.8">18</text>
<text x="161.2" y="147.3">33</text>
<text x="161.2" y="149.8">34</text>
<text x="115.5" y="152.4">60</text>
<text x="115.5" y="154.9">61</text>
<text x="161.2" y="152.4">63</text>
<text x="161.2" y="154.9">64</text>
<text x="115.5" y="157.5">62</text>
<text x="161.2" y="157.5">65</text>
<text x="161.2" y="160">66</text>
<text x="115.5" y="162.5">48</text>
<text x="115.5" y="165.1">73</text>
<text x="161.2" y="162.5">78</text>
<text x="161.2" y="165.1">79</text>
<text x="161.2" y="167.6">80</text>
<text x="161.9" y="170.2">7</text>
<text x="161.9" y="172.7">8</text>
<text x="27.9" y="175.2">1</text>
<text x="34.2" y="175.2">3</text>
<text x="161.9" y="175.2">9</text>
<text x="31.7" y="180.4" transform="rotate(-90 31.7 180.4)">2</text>
<text x="139.7" y="184.2" transform="rotate(-90 139.7 184.2)">10</text>
<text x="142.2" y="184.2" transform="rotate(-90 142.2 184.2)">20</text>
</g>
<g font-size="1.3" fill="#0f0f0f">
<text x="208.3" y="48.1">NAV_STAT1</text>
<text x="243.8" y="48.1">NAV_STAT4</text>
<text x="208.3" y="59.6">NAV_STAT2</text>
<text x="243.8" y="59.6">NAV_STAT3</text>
<text x="165.3" y="60.8">ICM_INT</text>
<text x="165.7" y="65.9">ICM_SCK</text>
<text x="165.7" y="63.4">ICM_CS</text>
<text x="105.4" y="71">OSC_OUT</text>
<text x="106.7" y="68.5">OSC_IN</text>
<text x="166.2" y="68.5">ICM_MOSI</text>
<text x="166.2" y="71">ICM_MISO</text>
<text x="165.1" y="76.1">LPS_INT</text>
<text x="165.8" y="73.5">LPS_SCL</text>
<text x="233.7" y="88.8">NAV_BUZZ</text>
<text x="168.9" y="91.3">VBUS_DETECT</text>
<text x="104.1" y="119.3">NAV_BUZZ</text>
<text x="165.3" y="114.2">MS_SDA</text>
<text x="165.4" y="116.7">MS_SCL</text>
<text x="166.2" y="124.3">LSM_INT</text>
<text x="95.2" y="129.4">NAV_STAT4</text>
<text x="95.2" y="132">NAV_STAT3</text>
<text x="165.1" y="126.9">LSM_SCK</text>
<text x="76.1" y="135.7" transform="rotate(-90 76.1 135.7)">MS_SDA</text>
<text x="78.6" y="135.6" transform="rotate(-90 78.6 135.6)">MS_SCL</text>
<text x="95.2" y="137">NAV_STAT1</text>
<text x="95.2" y="134.5">NAV_STAT2</text>
<text x="48.9" y="140.8">LPS_SDA</text>
<text x="49" y="143.4">LPS_SCL</text>
<text x="165.1" y="142.1">LSM_MISO</text>
<text x="165.1" y="139.6">LSM_MOSI</text>
<text x="189.2" y="140.8">ICM_INT</text>
<text x="189.2" y="143.4">ICM_CS</text>
<text x="236.2" y="142.1">LSM_SCK</text>
<text x="48.3" y="145.9">LPS_INT</text>
<text x="186.7" y="148.5">ICM_MISO</text>
<text x="186.7" y="145.9">ICM_MOSI</text>
<text x="236.2" y="149.7">LSM_INT</text>
<text x="236.2" y="147.2">LSM_MOSI</text>
<text x="236.2" y="144.7">LSM_MISO</text>
<text x="188" y="151">ICM_SCK</text>
<text x="165.7" y="159.9">LPS_SDA</text>
<text x="16.5" y="175.1">OSC_IN</text>
<text x="39.7" y="175.1">OSC_OUT</text>
</g>
<g font-size="1.3" fill="#725600">
<text x="174.2" y="54.3">GNSS_RX</text>
<text x="174.2" y="56.9">GNSS_TX</text>
<text x="176.7" y="59.4">PYRO_SENSE</text>
<text x="86.3" y="89.9">SPI4_MISO</text>
<text x="87.1" y="87.3">SPI4_NSS</text>
<text x="190.7" y="89.9">SYS_SWCLK</text>
<text x="190.7" y="87.3">SYS_SWDIO</text>
<text x="86.3" y="92.4">SPI4_MOSI</text>
<text x="100.5" y="95">RF_RX</text>
<text x="94.3" y="100">SERVO_S2</text>
<text x="100.8" y="97.5">RF_TX</text>
<text x="87.1" y="107.7">SPI4_SCK</text>
<text x="94.3" y="105.1">SERVO_S3</text>
<text x="181.8" y="107.7">PB4</text>
<text x="181.8" y="105.1">PB3</text>
<text x="94.3" y="110.2">SERVO_S4</text>
<text x="94.3" y="112.7">SERVO_S5</text>
<text x="181.8" y="110.2">PB5</text>
<text x="166.6" y="122.9">I2C2_SCL</text>
<text x="15.2" y="130.6">File:</text>
<text x="20.5" y="130.6">3_7_FLASH.kicad_sch</text>
<text x="175.5" y="130.5">SERVO_S0</text>
<text x="175.5" y="133.1">SERVO_S1</text>
<text x="246.4" y="134.4">File:</text>
<text x="251.6" y="134.4">3_6_SD.kicad_sch</text>
<text x="100.4" y="143.2">PYRO_4</text>
<text x="178" y="138.1">MUX_EN</text>
<text x="100.4" y="145.8">PYRO_5</text>
<text x="100.4" y="155.9">PYRO_2</text>
<text x="171.6" y="155.9">PYRO_1</text>
<text x="171.6" y="153.4">PYRO_0</text>
<text x="100.4" y="158.5">PYRO_3</text>
<text x="15.2" y="162.3">File:</text>
<text x="20.5" y="162.3">3_4_BARO1.kicad_sch</text>
<text x="59.7" y="162.3">File:</text>
<text x="64.9" y="162.3">3_3_BARO0.kicad_sch</text>
<text x="196.8" y="164.9">File:</text>
<text x="202.1" y="164.9">3_1_IMU0.kicad_sch</text>
<text x="246.4" y="164.9">File:</text>
<text x="251.6" y="164.9">3_2_IMU1.kicad_sch</text>
<text x="166.6" y="168.6">I2C2_SDA</text>
<text x="170.4" y="171.2">MUX_A</text>
<text x="170.4" y="173.7">MUX_B</text>
<text x="170.4" y="176.2">MUX_C</text>
</g>
<g font-size="1.3" fill="#0000c2">
<text x="258.4" y="69.3">Status</text>
<text x="265.6" y="69.3">LEDs</text>
<text x="271.2" y="69.3">for</text>
<text x="275" y="69.3">NAV</text>
<text x="264.6" y="103.6">Status</text>
<text x="271.8" y="103.6">Buzzer</text>
<text x="44.2" y="185.9">load</text>
<text x="49.5" y="185.9">capacitance</text>
<text x="54.2" y="183.8">12</text>
<text x="57.8" y="183.8">pF</text>
<text x="35.7" y="188.7">12</text>
<text x="39.3" y="188.7">MHz</text>
<text x="44.3" y="188.7">Crystal</text>
<text x="52.1" y="188.7">(for</text>
<text x="56.7" y="188.7">USB)</text>
</g>
<g font-size="1.3" fill="#ff0">
<text x="100.3" y="81.2">FLASH_IO2</text>
<text x="36.7" y="106.4">FLASH_IO0</text>
<text x="52.2" y="105.3">FLASH_IO0</text>
<text x="52.2" y="107.8">FLASH_IO1</text>
<text x="36.7" y="111.5">FLASH_IO2</text>
<text x="36.7" y="108.9">FLASH_IO1</text>
<text x="52.2" y="112.9">FLASH_IO3</text>
<text x="52.2" y="110.4">FLASH_IO2</text>
<text x="169.7" y="111.6">FLASH_CS</text>
<text x="36.3" y="116.5">FLASH_CLK</text>
<text x="36.7" y="114">FLASH_IO3</text>
<text x="37.4" y="119.1">FLASH_CS</text>
<text x="51.7" y="115.4">FLASH_CLK</text>
<text x="52.8" y="118">FLASH_CS</text>
<text x="100.3" y="126.9">FLASH_CLK</text>
<text x="100.3" y="147.2">FLASH_IO0</text>
<text x="100.3" y="149.7">FLASH_IO1</text>
<text x="100.3" y="152.3">FLASH_IO3</text>
</g>
<g font-size="1.3" fill="#0ff">
<text x="170.9" y="82.3">USB</text>
<text x="176" y="79.7">USB</text>
<text x="176.7" y="82.3">USB_D-</text>
<text x="176.7" y="84.8">USB_D+</text>
</g>
<text font-size="1.3" fill="#f0f" x="210.5" y="82.4" transform="rotate(-90 210.5 82.4)">USB_VCC</text>
<g font-size="1.3" fill="#0f0">
<text x="165.8" y="96.4">SD_DAT1</text>
<text x="165.8" y="98.9">SD_DAT2</text>
<text x="166.8" y="101.5">SD_CLK</text>
<text x="237.5" y="111.6">SD_CLK</text>
<text x="247.8" y="112.7">SD_CLK</text>
<text x="237.5" y="119.3">SD_DAT0</text>
<text x="237.5" y="114.2">SD_CMD</text>
<text x="240" y="116.7">SD_CD</text>
<text x="247.8" y="115.3">SD_CMD</text>
<text x="247.8" y="117.8">SD_CD</text>
<text x="105.4" y="124.3">SD_CMD</text>
<text x="107.9" y="121.8">SD_CD</text>
<text x="237.5" y="121.8">SD_DAT1</text>
<text x="237.5" y="124.3">SD_DAT2</text>
<text x="247.8" y="122.9">SD_DAT1</text>
<text x="247.8" y="120.4">SD_DAT0</text>
<text x="247.8" y="125.4">SD_DAT2</text>
<text x="237.5" y="126.9">SD_DAT3</text>
<text x="247.8" y="128">SD_DAT3</text>
<text x="165.8" y="157.4">SD_DAT0</text>
<text x="165.8" y="165">SD_DAT3</text>
</g>
</svg>
